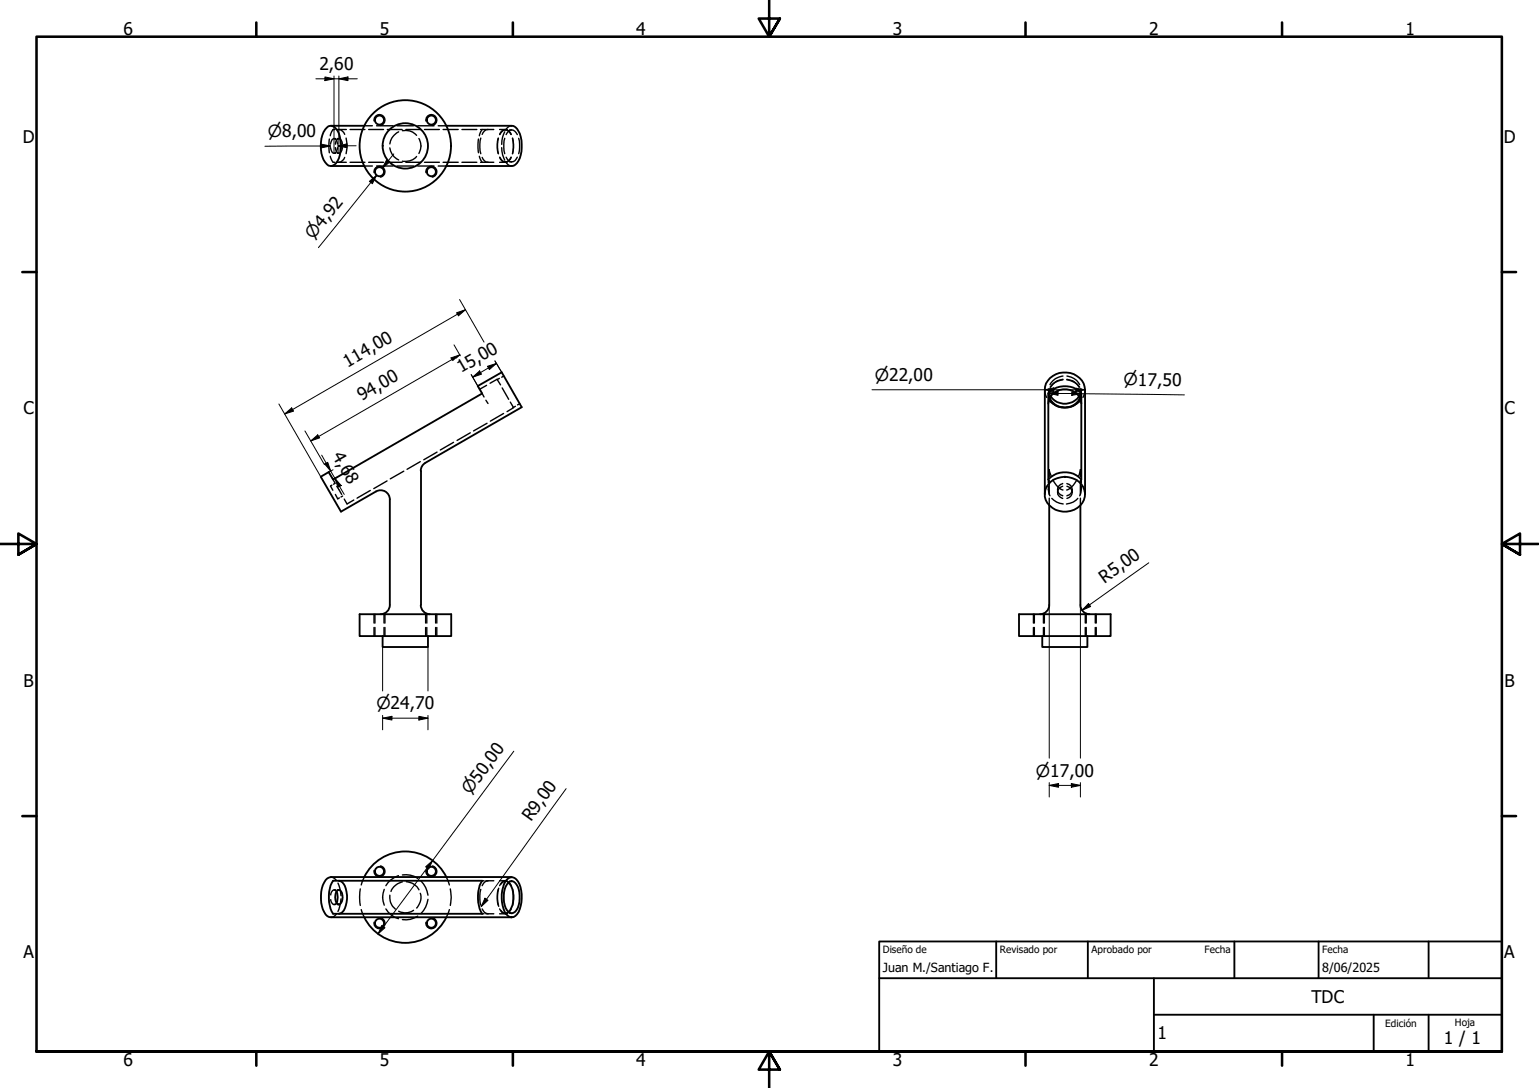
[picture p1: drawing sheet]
<svg xmlns="http://www.w3.org/2000/svg" width="420mm" height="297mm" viewBox="0 0 420 297" stroke-linecap="round" stroke-linejoin="round" font-family="sans-serif">
<!-- layer: Oculto (ISO) -->
<g fill="none" stroke="#000" stroke-width=".38">
<path d="M89.9 38v3.7M91.2 37.8a1.46 1.46 0 0 0-1 1.6M91.2 37.8a1.31 1.31 0 0 1 .9 1.6M91.2 37.8h.4M91.4 35.4h-.5l-.7 1.7M91.9 35.4h2.7M92.1 37.8h.4M92.5 37.8a1.46 1.46 0 0 0-.9 1.6M92.5 37.8a1.46 1.46 0 0 1 1 1.6M92.5 35.4a2.04 2.04 0 0 1 1.6 1.3M94.5 37.7l.2 1.7-.2 2.6M95.6 35.4h4"/>
<path d="M99.4 34.3h2.3M100.6 35.4h4.1M102.8 34.3h4.5M105.7 35.4h4.1M108.4 34.3h4.5M108.8 36a4.5 4.5 0 0 0-2.4 3.3M109.9 35.7a4 4 0 0 1 3.8 1.2M110.8 35.4h4.1M114 34.3h4.5M114.4 37.8a3.9 3.9 0 0 1 0 4.1M115.9 35.4h4.1M119.6 34.3h2.3"/>
<path d="M121 35.4h4.1M126.1 35.4h4.1M130.6 38v3.7M131.2 35.4h3.6M131.3 37.7l-.3 1.7 .3 2.6M131.6 35.4l-.7 1.7M133.2 35.4a1.83 1.83 0 0 0-1.6 1.3M136 37.7l-.2 1.7 .2 2.6M136.1 37.8l-.3 1.6 .3 2.6M136.4 35.4h1.6M136.5 36.8a1.55 1.55 0 0 1 1.5-1.3 1.55 1.55 0 0 1 1.5 1.3M137.8 37.8l-.3 1.6 .3 2.6"/>
<path d="M137.8 36a6.8 6.8 0 0 0-.8 3.4M138 35.4a1.83 1.83 0 0 0-1.6 1.3M138 35.4a2.04 2.04 0 0 1 1.6 1.3M138 35.5h.6M138.2 36.8a1.55 1.55 0 0 1 1.5-1.3 1.55 1.55 0 0 1 1.5 1.3M139.1 35.5h.6M139.7 34.3a1.81 1.81 0 0 0-1.5 .9M139.9 37.8l.2 1.6-.2 2.6M140 37.7l.2 1.7-.2 2.6M141.6 37.8l.3 1.6-.3 2.6M90.2 42.7l.7 1.6h.5M90.2 40.3v.1a1.21 1.21 0 0 0 1.3 1.4l.3-.3 .3-1.2"/>
<path d="M91.2 41.8h.4M91.6 40.3v.1a1.21 1.21 0 0 0 1.2 1.4l.5-.8 .2-.7M91.9 44.3h2.7M92.1 41.8h.4M94.1 43a2.04 2.04 0 0 1-1.6 1.3M95.6 44.3h4M99.4 45.3h2.3M100.6 44.3h4.1M102.8 45.3h4.5M105.7 44.3h4.1M106.4 40.4a4.2 4.2 0 0 0 2.4 3.3M108.4 45.3h4.5"/>
<path d="M110.8 44.3h4.1M113.7 42.7a4 4 0 0 1-3.8 1.3M114 45.3h4.5M115.9 44.3h4.1M119.6 45.3h2.3M121 44.3h4.1M126.1 44.3h4.1M130.9 42.7l.7 1.6M131.2 44.3h3.6M131.6 43a1.83 1.83 0 0 0 1.6 1.3M136.4 43a1.61 1.61 0 0 0 1.6 1.3 1.61 1.61 0 0 0 1.6-1.3M136.4 44.3h1.6"/>
<path d="M136.5 42.9a1.66 1.66 0 0 0 1.5 1.3M137 40.3v.1a7.3 7.3 0 0 0 .8 3.3M138 44.2h.6M138.2 42.9a1.66 1.66 0 0 0 1.5 1.3M138.2 44.4a1.81 1.81 0 0 0 1.5 .9M139.1 44.2h.6M139.5 42.9a1.66 1.66 0 0 1-1.5 1.3M141.2 42.9a1.66 1.66 0 0 1-1.5 1.3M128.4 118.2l-3.6 2.1M131.6 107.4l.5 1M132.7 109.3l.5 .9M132.8 105.2l-1.9 1.1"/>
<path d="M133 115.6l-3.7 2.1M133.8 104.6l1.9-1 1 1.5M136.3 103.3l-.5 .3M137.1 105.9l1.8 3.1M137.5 112.9l-3.6 2.1M137.5 102.7l-.5 .3M139.3 109.8l.9 1.5-1.8 1.1M140.7 110.9l-.6 .3M141.9 110.2l-.6 .3M285.2 106.4l.1 .9 .5 1.2M286.3 106.7v1.4l.2 .7M286.3 106.4v.4"/>
<path d="M286.3 107.1v.3M286.4 106.1l-.1 .6 .5 1.5M286.4 109.3a5.6 5.6 0 0 0 3.8 1.9M286.4 106.7v1.2l.2 .7M290.2 103.6a4.4 4.4 0 0 0-3.5 2.1M290.2 103.7a4.2 4.2 0 0 0-3.4 2M290.2 102.7a4.5 4.5 0 0 0-3.6 2.3M291.2 103.7a4.2 4.2 0 0 1 3.4 2M291.3 103.6a4.4 4.4 0 0 1 3.5 2.1M291.3 102.7a4.5 4.5 0 0 1 3.5 2.3M295 106.7l.1 1.2-.3 .7M295 109.3a5.6 5.6 0 0 1-3.7 1.9"/>
<path d="M295.1 106.7v1.4l-.2 .7M295.1 106.1v.6l-.5 1.5M295.1 106.4v.4M295.1 107.1v.3M296.2 106.4l-.5 2.1M90.6 132.4l-.4 .3 .7 1.1M90.9 130.9l.5 1M91.5 131.9l-.4 .3M91.6 135l.6 1.2 .4-.3M91.9 132.8l1.4 2.2M93.5 135.4l-.4 .3M94 136.3l.7 1.3 1.9-1.1"/>
<path d="M101.1 133.9l-3.6 2.1M105.7 131.3l-3.7 2.1M110.2 128.6l-3.6 2.1M114.7 126l-3.6 2.1M119.3 123.4l-3.6 2.1M123.8 120.8l-3.6 2.1M286.2 132.8l.1 1.7 .3 .9M286.2 130.9v1M286.4 130.1v-1.9l.6 1.9M286.4 131.1v4M286.4 136v2M287.1 136.1a4.8 4.8 0 0 0 3.2 1.5"/>
<path d="M287.5 131l.9 1.5 1.2 1 .6 .3M288.7 133.7v.2M288.7 134.2v.2M290.1 132.8a1.67 1.67 0 0 0-1.4 1.6 1.67 1.67 0 0 0 1.4 1.7M290.1 132a1.71 1.71 0 0 0-1.4 1.7 1.71 1.71 0 0 0 1.4 1.7M291.3 132.8a1.81 1.81 0 0 1 1.4 1.6M291.3 132a1.81 1.81 0 0 1 1.4 1.7M292.7 134.4a1.75 1.75 0 0 1-1.4 1.7M292.7 133.7a1.75 1.75 0 0 1-1.4 1.7M292.7 133.7v.2M292.7 134.2v.2M294 131a5.4 5.4 0 0 1-2.8 2.8"/>
<path d="M294.3 136.1a4.4 4.4 0 0 1-3.2 1.5M294.4 130.1l.6-1.9v1.9M295 131.1v4M295 136v2M295.2 132.8l-.1 1.7-.3 .9M295.2 130.9v1M102.1 167.7v2.4M102.1 171.3v2.4M102.4 167.7v2.4M102.4 171.3v2.4M104.8 167.7v2.4M104.8 171.3v2.4"/>
<path d="M105.1 167.7v2.4M105.1 171.3v2.4M116.2 167.7v2.4M116.2 171.3v2.4M116.5 167.7v2.4M116.5 171.3v2.4M118.9 167.7v2.4M118.9 171.3v2.4M119.3 167.7v2.4M119.3 171.3v2.4M282.1 167.7v2.4M282.1 171.3v2.4"/>
<path d="M282.4 167.7v2.4M282.4 171.3v2.4M284.9 167.7v2.4M284.9 171.3v2.4M285.1 167.7v2.4M285.1 171.3v2.4M296.3 167.7v2.4M296.3 171.3v2.4M296.5 167.7v2.4M296.5 171.3v2.4M299 167.7v2.4M299 171.3v2.4"/>
<path d="M299.3 167.7v2.4M299.3 171.3v2.4M90.4 239.4l.9 .4 .5 .5M99.4 239.4l-.8 2.2M108.8 239.1a6.5 6.5 0 0 0-3.5 2.7M109.9 238.9a5.8 5.8 0 0 1 4.1 .9M121.9 239.4l.8 2.2M90.3 245.6v.3a1.02 1.02 0 0 0 1.3 .9l.3-.3M91.2 246.9h.4M91.2 242.9h.4M91.8 249.6l-.9 .8h-.5M91.9 243.4a.7 .7 0 0 0-1.2-.2l-.4 1.1"/>
<path d="M92.1 246.9h.4M92.1 242.9h.4M92.3 241.1l.5 1.4 .3 2M93.1 245.4l-.3 2-.5 1.4M98.4 242.7l-.2 2.3 .2 2.2M98.6 248.3l.8 2.1M104.9 242.8a5.5 5.5 0 0 0 0 4.3M105.3 248.1a6 6 0 0 0 3.5 2.7M106.4 244.4a4.2 4.2 0 0 0 1.5 3.8M109.9 240.8a4.4 4.4 0 0 0-3.2 2.6M110.9 240.7a4.1 4.1 0 0 1 3.5 2.2M112.9 248.5a3.9 3.9 0 0 1-4.1 .3"/>
<path d="M114 250.1a5.8 5.8 0 0 1-4.1 1M114.7 243.9a4 4 0 0 1-1 4M114.9 240.5a6.7 6.7 0 0 1 1.9 3.9M116.8 245.5a6.7 6.7 0 0 1-1.9 3.9M122.7 248.3l-.8 2.1M122.9 242.7a10.1 10.1 0 0 1 0 4.5M131.3 242.8l-.3 1.7 .3 2.6M131.6 248.1a1.83 1.83 0 0 0 1.6 1.4M131.6 240.5h.5M131.6 249.5h.5M132.7 240.5h2.1M132.7 249.5h2.1"/>
<path d="M133.2 240.5a1.83 1.83 0 0 0-1.6 1.3M136 242.8l-.2 1.7 .2 2.6M136.1 242.5l-.3 2 .3 2.9M136.4 248.1a1.83 1.83 0 0 0 1.6 1.4M136.4 241.8a1.61 1.61 0 0 1 1.6-1.3 1.61 1.61 0 0 1 1.6 1.3M136.4 240.5h1.6M136.4 249.5h1.6M136.7 248.5a1.34 1.34 0 0 0 2.1 .5M138 240.6h.6M138 249.4h.6M138.8 241a1.27 1.27 0 0 0-2.1 .4M139.1 240.6h.6"/>
<path d="M139.1 249.4h.6M139.6 248.1a2.04 2.04 0 0 1-1.6 1.4M140 242.8l.2 1.7-.2 2.6"/>
</g>
<!-- layer: Visible (ISO) -->
<g fill="none" stroke="#000" stroke-width=".51">
<path d="M89.2 34.8a1.78 1.78 0 0 1 2.9 .9 9.1 9.1 0 0 1-.4 8.9 1.69 1.69 0 0 1-2.9-.3 8.9 8.9 0 0 1 0-8.9zM90.4 34.3h9M121.9 34.3h17.8a3.3 3.3 0 0 1 2.5 3.1 8.4 8.4 0 0 1-1.5 7.5l-1 .4h-17.8M90.4 45.3h9M286.2 110.2a4.6 4.6 0 0 1 7.6-2.9 3.6 3.6 0 0 1 1.4 2.9M286.5 108.8a4.8 4.8 0 0 0 8.4 0M286.6 108.6a4.6 4.6 0 0 0 4.1 2.6 4.6 4.6 0 0 0 4.1-2.6M286.8 106.8a6.1 6.1 0 0 1 8.4 .6v23.5a6.1 6.1 0 0 0-9 0v-23.5zM286.8 108.2a4.7 4.7 0 0 0 7.8 0M106.4 136.3v28.9a2.51 2.51 0 0 1-2.5 2.5M114.9 128.6v36.5M116.1 126.4a2.51 2.51 0 0 0-1.2 2.1"/>
<path d="M116.1 126.4l26.3-15.2-5.4-9.6-6.6 3.8 1.2 2-40.7 23.5-1.2-2-2.1 1.3 5.5 9.5 9.6-5.5a2.52 2.52 0 0 1 3.7 2.2M285.2 134.9v-28.5a5.1 5.1 0 0 1 6-4.7 5.1 5.1 0 0 1 5 4.7v28.5M286.4 138v27.2a2.51 2.51 0 0 1-2.5 2.5M286.9 131.5a5.9 5.9 0 0 1 9.1 2.3 5 5 0 0 1-5.8 5.9 4.8 4.8 0 0 1-4.5-6.7zM295 138v27.2a2.51 2.51 0 0 0 2.5 2.5M98.2 167.7h25v6h-25zM104.5 173.7v2.9h12.3v-2.9M114.9 165.2a2.51 2.51 0 0 0 2.5 2.5M278.2 167.7h25v6h-25zM284.5 173.7v2.9h12.4v-2.9M99.4 239.4a12.5 12.5 0 0 1 11.2-6.9 12.5 12.5 0 0 1 11.3 6.9M139.7 239.4h-49.3a3.3 3.3 0 0 0-2.5 3.1 8.5 8.5 0 0 0 1.4 7.6l1.1 .3h49.3"/>
<path d="M90.9 240.5h40.7a9.4 9.4 0 0 0 0 9h-40.7a9.4 9.4 0 0 1 0-9zM91.9 243.4l.3 1.6-.3 1.5M92.2 243.1l.3-.2a2.64 2.64 0 0 1 .3 4h-.3a2.32 2.32 0 0 1-.8-3.1zM92.5 240.5a3.1 3.1 0 0 1 2.1 3.1 7 7 0 0 1-1.2 5.5l-.9 .4M99.4 250.4a12.5 12.5 0 0 0 11.2 7 12.5 12.5 0 0 0 11.3-7M138.4 240.1a1.78 1.78 0 0 1 3 .6 9.3 9.3 0 0 1-.2 8.9 1.7 1.7 0 0 1-3 0 9 9 0 0 1 .2-9.5zM138.8 241a6.6 6.6 0 0 1 0 8M138.8 241a1.33 1.33 0 0 1 2.2 .4 7.1 7.1 0 0 1-.4 7.6 1.62 1.62 0 0 1-2.6-1.1 7.4 7.4 0 0 1 .8-6.9z"/>
<circle cx="103.6" cy="32.8" r="1.24"/>
<circle cx="110.6" cy="39.8" r="12.5"/>
<circle cx="110.6" cy="39.8" r="6.2"/>
<circle cx="117.8" cy="32.8" r="1.24"/>
<circle cx="103.6" cy="46.9" r="1.24"/>
<circle cx="117.8" cy="46.9" r="1.24"/>
<circle cx="103.6" cy="237.9" r="1.24"/>
<circle cx="117.8" cy="237.9" r="1.24"/>
<circle cx="103.6" cy="252" r="1.24"/>
<circle cx="117.8" cy="252" r="1.24"/>
</g>
<!-- layer: Oculto (ISO) -->
<g fill="#000">
<circle cx="286.2" cy="107.4" r=".19"/>
<circle cx="295.2" cy="107.4" r=".19"/>
</g>
<!-- layer: Visible fina (ISO) -->
<path d="M102.1 33a1.49 1.49 0 0 1 1.2-1.7 1.49 1.49 0 0 1 1.8 1.2 1.49 1.49 0 0 1-1.2 1.8M116.3 33a1.49 1.49 0 0 1 1.2-1.7 1.49 1.49 0 0 1 1.7 1.2 1.49 1.49 0 0 1-1.2 1.8M102.1 47.1a1.49 1.49 0 0 1 1.2-1.7 1.49 1.49 0 0 1 1.8 1.2 1.49 1.49 0 0 1-1.2 1.8M116.3 47.1a1.49 1.49 0 0 1 1.2-1.7 1.49 1.49 0 0 1 1.7 1.2 1.49 1.49 0 0 1-1.2 1.8M103.9 236.4a1.49 1.49 0 0 1 1.2 1.7 1.49 1.49 0 0 1-1.8 1.3 1.49 1.49 0 0 1-1.2-1.8M118 236.4a1.49 1.49 0 0 1 1.2 1.7 1.49 1.49 0 0 1-1.7 1.3 1.49 1.49 0 0 1-1.2-1.8M103.9 250.6a1.49 1.49 0 0 1 1.2 1.7 1.49 1.49 0 0 1-1.8 1.2 1.49 1.49 0 0 1-1.2-1.7M118 250.6a1.49 1.49 0 0 1 1.2 1.7 1.49 1.49 0 0 1-1.7 1.2 1.49 1.49 0 0 1-1.2-1.7" fill="none" stroke="#000" stroke-width=".38"/>
<!-- layer: Borde (ISO) -->
<g fill="none" stroke="#000" stroke-width=".7">
<path d="M70 6.1v3.9M140 6.1v3.9M210 0v10l-2.9-4.9h5.8l-2.9 4.9 2.9-4.9M280 6.1v3.9M350 6.1v3.9M6.1 74.3h3.9M410 74.3h3.9M0 148.5h10l-5-2.8v5.7l5-2.9-5 2.9M420 148.5h-10l5-2.8v5.7l-5-2.9 5 2.9M6.1 222.8h3.9M410 222.8h3.9M10 287.1v-277.1h400v277.1h-400h400"/>
<path d="M70 287.1v3.8M140 287.1v3.8M212.9 292l-2.9-4.9 2.9 4.9h-5.8l2.9-4.9v9.9M280 287.1v3.8M350 287.1v3.8"/>
</g>
<path d="M240 257h170v30.1h-170zM272 257v10.1M297 257v10.1M337 257v10.1M360 257v10.1M390 257v10.1M240 267.1h170M315 277h95M315 267.1v20M375 277v10.1M390 277v10.1" fill="none" stroke="#000" stroke-width=".51"/>
<!-- layer: Cota (ISO) -->
<g fill="none" stroke="#000" stroke-width=".27">
<path d="M86.2 21.5h11.3M87.7 39.4l2.5 .5-2.5 .5zM87.7 39.9h2.5h-17.9M88.7 21l2.5 .5-2.5 .5zM91.2 20.8v21M92.2 39.9l2.5-.6v1zM92.5 21.5l2.5-.5v1zM92.5 20.8v21M97.2 39.8l-5 .1M100.8 49.5l2-1.6-1.1 2.3zM101.3 49.8l1.5-1.9-15.9 19.7M105.5 43.7l.8 .6-2 1.7z"/>
<path d="M107.5 42l-3.2 4M124 94.2l1.7 2.9M124.7 85.4l2.4-.8-1.9 1.6zM125.5 81.8l6.6 11.6M125.5 96.9l-40.7 23.5M125.5 96.9l-2.4 .8 .4 .7M125.5 96.9l-1 .9M127.1 84.6l-49.4 28.4M133.1 100l2.4-.8-1.9 1.7zM135.1 98.5l1.9 3.1M135.5 99.2l-6.5 3.8M76.1 110.3l11.5 19.9"/>
<path d="M77.7 113l1.9-1.6 .5 .9zM83.2 117.7l5.4 9.2M129 103l1.9-1.7 .5 .9zM130.4 105.4l-1.7-3.1 2.9 5.1M238.1 106.4h58.1M285.2 106.4l2.5-.5v1zM286.3 107.4l2.6-.5v1zM286.3 107.4l37 .4M292.6 107l2.5 .5-2.5 .4zM293.7 106l2.5 .4-2.5 .5zM84.8 120.4l1.9-1.7 .5 .9zM87.8 124.3l6.2 10.7"/>
<path d="M88.6 126.7l.9-.5 .8 2.4zM90.9 128.3l-1.2 .5 1.2 2.1 1.2-.7M91.4 130.6l1.8 2-.9 .4zM313.6 153.7l-18.2 12.9M104.5 176.6v12M116.8 176.6v12M286.4 165.1v41.9M295 165.1v41.9M297.2 164.8l.6 .8-2.4 1zM104.5 196.1l2.5-.5v1zM104.5 196.1h12.3M104.5 195.3v3.9"/>
<path d="M114.4 195.6l2.4 .5-2.4 .5zM116.8 195.3v3.9M140.3 205.1l-37.1 49.9M154.6 215.3l-23.2 32.2M286.4 214.4l2.6-.5v1zM286.4 214.4h8.6M286.4 213.7v3.9M292.5 213.9l2.5 .5-2.5 .5zM295 213.7v3.9M116.2 236.7l1.9-1.8-1.1 2.3zM104.3 252.7l.8 .6-1.9 1.7zM132.4 245.2l.8 .6-1.8 1.7z"/>
</g>
<g fill="#000">
<path d="M88.7 21l2.5 .5-2.5 .5zM92.2 39.9l2.5-.6v1zM92.5 21.5l2.5-.5v1zM87.7 39.4l2.5 .5-2.5 .5zM100.8 49.5l2-1.6-1.1 2.3zM105.5 43.7l.8 .6-2 1.7zM123.1 97.7l2.4-.8-1.9 1.7zM124.7 85.4l2.4-.8-1.9 1.6zM77.7 113l1.9-1.6 .5 .9zM84.8 120.4l1.9-1.7 .5 .9zM129 103l1.9-1.7 .5 .9zM133.1 100l2.4-.8-1.9 1.7z"/>
<path d="M285.2 106.4l2.5-.5v1zM286.3 107.4l2.6-.5v1zM292.6 107l2.5 .5-2.5 .4zM293.7 106l2.5 .4-2.5 .5zM88.6 126.7l.9-.5 .8 2.4zM91.4 130.6l1.8 2-.9 .4zM297.2 164.8l.6 .8-2.4 1zM104.5 196.1l2.5-.5v1zM114.4 195.6l2.4 .5-2.4 .5zM286.4 214.4l2.6-.5v1zM292.5 213.9l2.5 .5-2.5 .5zM116.2 236.7l1.9-1.8-1.1 2.3z"/>
<path d="M104.3 252.7l.8 .6-1.9 1.7zM132.4 245.2l.8 .6-1.8 1.7z"/>
</g>
<g font-size="4.8">
<text x="33.7" y="9.6">6</text>
<text x="103.7" y="9.6">5</text>
<text x="173.7" y="9.6">4</text>
<text x="243.7" y="9.6">3</text>
<text x="313.7" y="9.6">2</text>
<text x="383.7" y="9.6">1</text>
<text x="87.2" y="19.1">2,60</text>
<text x="6.2" y="38.9">D</text>
<text x="410.5" y="38.9">D</text>
<text x="94.9" y="100.4" transform="rotate(-30 94.9 100.4)">114,00</text>
<text x="125.9" y="102" transform="rotate(-30 125.9 102)">15,00</text>
<text x="6.4" y="113.1">C</text>
<text x="98.8" y="109.6" transform="rotate(-30 98.8 109.6)">94,00</text>
<text x="410.7" y="113.1">C</text>
<text x="90.6" y="124.4" transform="rotate(60 90.6 124.4)">4,68</text>
<text x="301.6" y="159.3" transform="rotate(-36 301.6 159.3)">R5,00</text>
<text x="6.4" y="187.4">B</text>
<text x="410.7" y="187.4">B</text>
<text x="145" y="224.5" transform="rotate(-54 145 224.5)">R9,00</text>
<text x="6.4" y="261.7">A</text>
<text x="410.7" y="261.7">A</text>
<text x="358" y="273.8">TDC</text>
<text x="316" y="283.8">1</text>
<text x="394.2" y="285">1 / 1</text>
<text x="33.7" y="290.9">6</text>
<text x="103.7" y="290.9">5</text>
<text x="173.7" y="290.9">4</text>
<text x="243.7" y="290.9">3</text>
<text x="313.7" y="290.9">2</text>
<text x="383.7" y="290.9">1</text>
</g>
<g font-size="4.6">
<text x="73.1" y="37.5">⌀8,00</text>
<text x="85.5" y="65.5" transform="rotate(-51 85.5 65.5)">⌀4,92</text>
<text x="238.8" y="104">⌀22,00</text>
<text x="306.7" y="105.2" transform="rotate(1 306.7 105.2)">⌀17,50</text>
<text x="102.7" y="193.7">⌀24,70</text>
<text x="282.8" y="212">⌀17,00</text>
<text x="128.4" y="217" transform="rotate(-53 128.4 217)">⌀50,00</text>
</g>
<g font-size="3.4">
<text x="241" y="265.4">Juan M./Santiago F.</text>
<text x="361" y="265.5">8/06/2025</text>
</g>
<g font-size="2.7">
<text x="241" y="260.2">Diseño de</text>
<text x="273" y="260.1">Revisado por</text>
<text x="298" y="260.1">Aprobado por</text>
<text x="328.9" y="260.1">Fecha</text>
<text x="361" y="260.1">Fecha</text>
<text x="378.2" y="280.3">Edición</text>
<text x="397.2" y="280">Hoja</text>
</g>
</svg>
